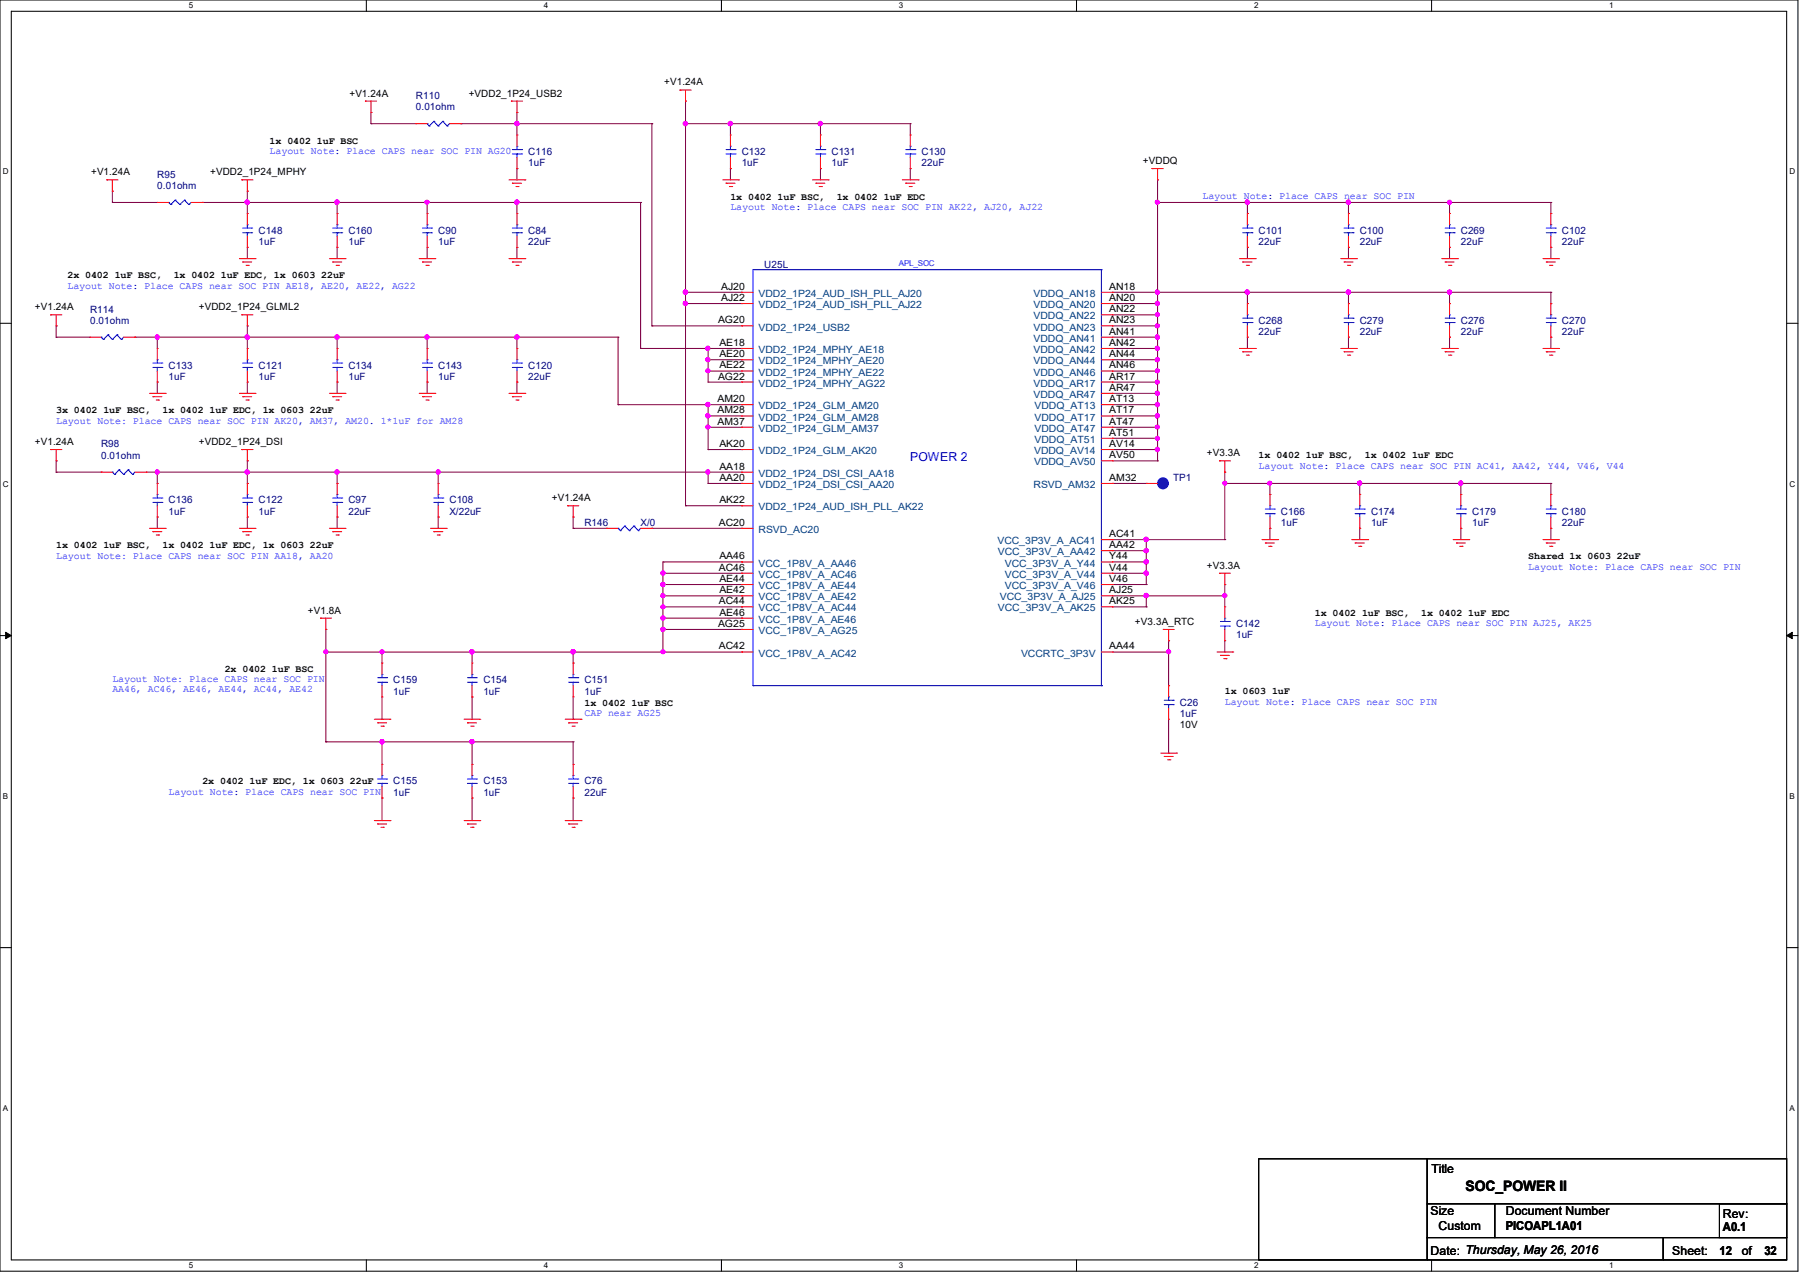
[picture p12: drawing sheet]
<svg xmlns="http://www.w3.org/2000/svg" width="297mm" height="210mm" viewBox="0 0 297 210" stroke-linecap="round" stroke-linejoin="round" font-family="sans-serif">
<path d="M0 0h296.7v209.7h-296.7zM1.9 1.9h292.9v206h-292.9z" fill="none" stroke="#000" stroke-width=".17"/>
<g fill="#fff">
<path d="M31.2 .2h.7v1.5h-.7z"/>
<path d="M31.2 208.1h.7v1.4h-.7z"/>
</g>
<path d="M60.5 0v1.9M60.5 207.9v1.8" fill="none" stroke="#000" stroke-width=".17"/>
<g fill="#fff">
<path d="M89.7 .2h.8v1.5h-.8z"/>
<path d="M89.7 208.1h.8v1.4h-.8z"/>
</g>
<path d="M119 0v1.9M119 207.9v1.8" fill="none" stroke="#000" stroke-width=".17"/>
<g fill="#fff">
<path d="M148.3 .2h.8v1.5h-.8z"/>
<path d="M148.3 208.1h.8v1.4h-.8z"/>
</g>
<path d="M177.6 0v1.9M177.6 207.9v1.8" fill="none" stroke="#000" stroke-width=".17"/>
<g fill="#fff">
<path d="M206.9 .2h.7v1.5h-.7z"/>
<path d="M206.9 208.1h.7v1.4h-.7z"/>
</g>
<path d="M236.2 0v1.9M236.2 207.9v1.8" fill="none" stroke="#000" stroke-width=".17"/>
<g fill="#fff">
<path d="M265.5 .2h.7v1.5h-.7z"/>
<path d="M265.5 208.1h.7v1.4h-.7z"/>
<path d="M.5 27.6h.9v1.5h-.9z"/>
<path d="M295.3 27.6h.9v1.5h-.9z"/>
<path d="M.5 79.1h.9v1.5h-.9z"/>
<path d="M295.3 79.1h.9v1.5h-.9z"/>
</g>
<path d="M0 53.3h1.9M294.8 53.3h1.9" fill="none" stroke="#000" stroke-width=".17"/>
<g fill="#fff">
<path d="M.5 130.6h.8v1.5h-.8z"/>
<path d="M295.3 130.6h.8v1.5h-.8z"/>
</g>
<path d="M0 104.9h1.9M294.8 104.9h1.9" fill="none" stroke="#000" stroke-width=".17"/>
<path d="M.9 104.3l1 .6-1 .5zM294.8 104.9l.9-.6v1.1z" fill="#000" stroke="#000" stroke-width=".17"/>
<g fill="#fff">
<path d="M.5 182.1h.8v1.5h-.8z"/>
<path d="M295.3 182.1h.8v1.5h-.8z"/>
</g>
<path d="M0 156.3h1.9M294.8 156.3h1.9M207.7 191.2h27.8v16.7h-27.8zM235.5 198.6h11.1v5.6h-11.1zM235.5 191.2h59.3v7.4h-59.3zM246.6 198.6h48.2v5.6h-48.2zM283.7 198.6h11.1v5.6h-11.1zM235.5 204.2h38.9v3.7h-38.9zM274.4 204.2h20.4v3.7h-20.4z" fill="none" stroke="#000" stroke-width=".17"/>
<g fill="none" stroke="#800040" stroke-width=".17">
<path d="M61.2 18.5h.1M61.2 18.5v1.9M85.3 18.5h.1M85.3 18.5v3.8M113.1 16.7h.1M113.1 16.7v66.7M18.5 31.5h.1M18.5 33.4h.1M18.5 33.4h7.5M18.5 31.5v1.9M33.4 33.4h.1M33.4 33.4h72.3"/>
<path d="M40.8 33.4h.1M40.8 31.5h.1M40.8 31.5v3.7M55.6 33.4h.1M55.6 33.4v1.8M61.2 20.4h.1M61.2 20.4h7.4M70.5 33.4h.1M70.5 33.4v1.8M76 20.4h.1M76 20.4h31.6M85.3 20.4h.1"/>
<path d="M85.3 27.8h.1M85.3 33.4h.1M85.3 27.8v1.9M85.3 33.4v1.8M105.7 33.4h.1M105.7 33.4v24.1M107.6 20.4h.1M107.6 20.4v33.4M113.1 20.4h.1M113.1 20.4h37.1M120.5 20.4h.1M120.5 27.8h.1"/>
<path d="M120.5 20.4v1.9M120.5 27.8v1.9M135.4 27.8h.1M135.4 20.4h.1M135.4 20.4v1.9M135.4 27.8v1.9M150.2 27.8h.1M150.2 20.4h.1M150.2 20.4v1.9M150.2 27.8v1.9M191 29.7h.1M191 33.4h.1"/>
<path d="M191 29.7v46.3M191 33.4h64.9M205.8 35.2h.1M205.8 33.4v1.8M222.5 33.4h.1M222.5 35.2h.1M222.5 33.4v1.8M239.2 33.4h.1M239.2 35.2h.1M239.2 33.4v1.8M255.9 33.4h.1M255.9 35.2h.1"/>
<path d="M255.9 33.4v1.8M9.3 53.8h.1M9.3 55.6h.1M9.3 55.6h5.6M9.3 53.8v1.8M22.3 55.6h.1M22.3 55.6h79.7M26 55.6h.1M26 55.6v1.9M40.8 53.8h.1M40.8 55.6h.1M40.8 40.8h.1"/>
<path d="M40.8 40.8v1.9M40.8 53.8v3.7M55.6 55.6h.1M55.6 40.8h.1M55.6 40.8v1.9M55.6 55.6v1.9M70.5 55.6h.1M70.5 40.8h.1M70.5 40.8v1.9M70.5 55.6v1.9M85.3 55.6h.1M85.3 40.8h.1"/>
<path d="M85.3 40.8v1.9M85.3 55.6v1.9M102 55.6h.1M102 55.6v11.2M105.7 57.5h.1M105.7 57.5h16.7M107.6 53.8h.1M107.6 53.8h14.8M113.1 48.2h.1M113.1 50.1h.1M113.1 48.2h9.3M113.1 50.1h9.3"/>
<path d="M116.8 57.5h.1M116.8 59.4h.1M116.8 59.4h5.6M116.8 57.5v5.5M183.6 48.2h72.3M183.6 50.1h7.4M183.6 51.9h7.4M183.6 53.8h7.4M183.6 55.6h7.4M183.6 57.5h7.4M183.6 59.4h7.4M191 48.2h.1"/>
<path d="M191 50.1h.1M191 51.9h.1M191 53.8h.1M191 59.4h.1M191 55.6h.1M191 57.5h.1M205.8 50.1h.1M205.8 40.8h.1M205.8 55.6h.1M205.8 40.8v1.9M205.8 48.2v1.9M205.8 55.6v1.9"/>
<path d="M222.5 48.2h.1M222.5 50.1h.1M222.5 40.8h.1M222.5 55.6h.1M222.5 40.8v1.9M222.5 48.2v1.9M222.5 55.6v1.9M239.2 48.2h.1M239.2 50.1h.1M239.2 40.8h.1M239.2 55.6h.1M239.2 40.8v1.9"/>
<path d="M239.2 48.2v1.9M239.2 55.6v1.9M255.9 48.2h.1M255.9 50.1h.1M255.9 40.8h.1M255.9 55.6h.1M255.9 40.8v1.9M255.9 48.2v1.9M255.9 55.6v1.9M9.3 76h.1M9.3 77.9h.1M9.3 77.9h7.4"/>
<path d="M9.3 76v1.9M24.1 77.9h98.3M26 63h.1M26 77.9h.1M26 79.8h.1M26 63v1.9M26 77.9v1.9M40.8 76h.1M40.8 63h.1M40.8 79.8h.1M40.8 63v1.9M40.8 76v3.8"/>
<path d="M55.6 63h.1M55.6 77.9h.1M55.6 79.8h.1M55.6 63v1.9M55.6 77.9v1.9M70.5 63h.1M70.5 63v1.9M72.3 77.9h.1M72.3 77.9v1.9M85.3 63h.1M85.3 63v1.9M102 66.8h.1"/>
<path d="M102 66.8h20.4M116.8 63h.1M116.8 61.2h.1M116.8 66.8h.1M116.8 74.2h.1M116.8 70.5h.1M116.8 68.6h.1M116.8 77.9h.1M116.8 79.8h.1M116.8 61.2h5.6M116.8 63h5.6M116.8 68.6h5.6"/>
<path d="M116.8 70.5h5.6M116.8 74.2h5.6M116.8 79.8h5.6M116.8 66.8v7.4M116.8 77.9v1.9M183.6 79.8h.1M183.6 61.2h7.4M183.6 63h7.4M183.6 64.9h7.4M183.6 66.8h7.4M183.6 68.6h7.4M183.6 70.5h7.4"/>
<path d="M183.6 72.3h7.4M183.6 74.2h7.4M183.6 76h7.4M183.6 79.8h5.5M191 61.2h.1M191 63h.1M191 64.9h.1M191 66.8h.1M191 68.6h.1M191 70.5h.1M191 72.3h.1M191 74.2h.1"/>
<path d="M191 76h.1M202.1 79.8h.1M202.1 77.9h.1M202.1 79.8h53.8M202.1 77.9v11.1M209.5 79.8h.1M209.5 79.8v1.8M224.4 79.8h.1M224.4 79.8v1.8M241 79.8h.1M241 79.8v1.8M255.9 79.8h.1"/>
<path d="M255.9 79.8v1.8M26 85.3h.1M26 85.3v1.9M40.8 85.3h.1M40.8 85.3v1.9M55.6 85.3h.1M55.6 85.3v1.9M72.3 85.3h.1M72.3 85.3v1.9M94.6 87.2h.1M94.6 85.3h.1M94.6 87.2h5.5"/>
<path d="M94.6 85.3v1.9M107.6 87.2h.1M107.6 87.2h14.8M109.4 92.7h.1M109.4 94.6h.1M109.4 96.4h.1M109.4 98.3h.1M109.4 92.7h13M109.4 94.6h13M109.4 96.4h13M109.4 98.3h13M109.4 92.7v14.9"/>
<path d="M113.1 83.4h.1M113.1 83.4h9.3M122.4 92.7h.1M122.4 94.6h.1M122.4 96.4h.1M122.4 98.3h.1M183.6 89h18.5M183.6 90.8h5.5M183.6 92.7h5.5M183.6 94.6h5.5M183.6 96.4h5.5M183.6 98.3h18.5"/>
<path d="M189.1 89h.1M189.1 90.8h.1M189.1 92.7h.1M189.1 94.6h.1M189.1 96.4h.1M189.1 98.3h.1M189.1 89v7.4M189.1 98.3v1.8M202.1 89h.1M202.1 98.3h.1M202.1 96.4h.1M202.1 96.4v3.7"/>
<path d="M209.5 81.6h.1M209.5 87.2h.1M209.5 87.2v1.8M224.4 81.6h.1M224.4 87.2h.1M224.4 87.2v1.8M241 81.6h.1M241 87.2h.1M241 87.2v1.8M255.9 81.6h.1M255.9 87.2h.1M255.9 87.2v1.8"/>
<path d="M53.8 103.8h.1M53.8 107.6h.1M53.8 107.6h68.6M53.8 103.8v18.6M63 107.6h.1M63 118.7h.1M63 107.6v1.8M63 115v3.7M77.9 107.6h.1M77.9 115h.1M77.9 107.6v1.8M77.9 115v3.7"/>
<path d="M94.6 107.6h.1M94.6 109.4h.1M94.6 118.7h.1M94.6 107.6v1.8M94.6 115v3.7M109.4 100.1h.1M109.4 103.8h.1M109.4 102h.1M109.4 100.1h13M109.4 102h13M109.4 103.8h13M122.4 100.1h.1"/>
<path d="M122.4 102h.1M122.4 103.8h.1M122.4 107.6h.1M183.6 100.1h5.5M183.6 107.6h9.2M189.1 100.1h.1M192.8 107.6h.1M192.8 105.7h.1M192.8 113.1h.1M192.8 105.7v7.4M192.8 118.7v5.5M202.1 107.6h.1"/>
<path d="M202.1 105.7v1.9M53.8 122.4h.1M53.8 122.4h40.8M63 122.4h.1M63 131.7h.1M63 122.4v3.7M63 131.7v3.7M77.9 122.4h.1M77.9 126.1h.1M77.9 131.7h.1M77.9 122.4v3.7M77.9 131.7v3.7"/>
<path d="M94.6 122.4h.1M94.6 126.1h.1M94.6 131.7h.1M94.6 122.4v3.7M94.6 131.7v3.7M192.8 124.2h.1"/>
</g>
<g fill="#f0f" stroke="#f0f" stroke-width=".17">
<circle cx="113.1" cy="48.2" r=".36"/>
<circle cx="113.1" cy="20.4" r=".36"/>
<circle cx="191" cy="48.2" r=".35"/>
<circle cx="191" cy="50.1" r=".35"/>
<circle cx="191" cy="51.9" r=".33"/>
<circle cx="191" cy="57.5" r=".35"/>
<circle cx="191" cy="59.3" r=".35"/>
<circle cx="191" cy="61.2" r=".33"/>
<circle cx="191" cy="63" r=".33"/>
<circle cx="191" cy="64.9" r=".35"/>
<circle cx="191" cy="66.7" r=".35"/>
<circle cx="191" cy="68.6" r=".35"/>
<circle cx="191" cy="70.4" r=".33"/>
<circle cx="191" cy="72.3" r=".33"/>
<circle cx="191" cy="74.1" r=".35"/>
<circle cx="189.1" cy="89" r=".36"/>
<circle cx="189.1" cy="90.8" r=".36"/>
<circle cx="189.1" cy="92.7" r=".36"/>
<circle cx="189.1" cy="94.6" r=".36"/>
<circle cx="189.1" cy="98.3" r=".36"/>
<circle cx="202.1" cy="79.7" r=".33"/>
<circle cx="192.8" cy="107.5" r=".33"/>
<circle cx="113.1" cy="50.1" r=".36"/>
<circle cx="109.4" cy="94.6" r=".35"/>
<circle cx="109.4" cy="96.4" r=".35"/>
<circle cx="109.4" cy="98.3" r=".33"/>
<circle cx="109.4" cy="100.1" r=".33"/>
<circle cx="109.4" cy="102" r=".35"/>
<circle cx="109.4" cy="107.5" r=".33"/>
<circle cx="109.4" cy="103.8" r=".35"/>
<circle cx="116.8" cy="59.3" r=".35"/>
<circle cx="116.8" cy="57.5" r=".35"/>
<circle cx="116.8" cy="61.2" r=".33"/>
<circle cx="116.8" cy="70.4" r=".33"/>
<circle cx="116.8" cy="68.6" r=".35"/>
<circle cx="116.8" cy="77.9" r=".35"/>
<circle cx="72.3" cy="77.9" r=".35"/>
<circle cx="120.5" cy="20.4" r=".36"/>
<circle cx="135.3" cy="20.4" r=".35"/>
<circle cx="40.8" cy="55.6" r=".36"/>
<circle cx="55.6" cy="55.6" r=".36"/>
<circle cx="85.3" cy="55.6" r=".36"/>
<circle cx="70.4" cy="55.6" r=".35"/>
<circle cx="116.8" cy="66.7" r=".35"/>
<circle cx="191" cy="55.6" r=".35"/>
<circle cx="191" cy="53.8" r=".33"/>
<circle cx="85.3" cy="20.4" r=".36"/>
<circle cx="85.3" cy="33.4" r=".36"/>
<circle cx="70.5" cy="33.4" r=".33"/>
<circle cx="55.6" cy="33.4" r=".36"/>
<circle cx="40.8" cy="33.4" r=".36"/>
<circle cx="55.6" cy="77.9" r=".36"/>
<circle cx="40.8" cy="77.9" r=".36"/>
<circle cx="25.9" cy="77.9" r=".35"/>
<circle cx="25.9" cy="55.6" r=".35"/>
<circle cx="94.6" cy="107.5" r=".36"/>
<circle cx="77.9" cy="107.5" r=".36"/>
<circle cx="63" cy="107.5" r=".33"/>
<circle cx="53.8" cy="107.5" r=".33"/>
<circle cx="63" cy="122.4" r=".35"/>
<circle cx="77.9" cy="122.4" r=".36"/>
<circle cx="205.8" cy="33.4" r=".36"/>
<circle cx="191" cy="33.4" r=".33"/>
<circle cx="222.5" cy="33.4" r=".36"/>
<circle cx="239.2" cy="33.4" r=".33"/>
<circle cx="205.8" cy="48.2" r=".36"/>
<circle cx="222.5" cy="48.2" r=".36"/>
<circle cx="239.2" cy="48.2" r=".35"/>
<circle cx="202.1" cy="98.3" r=".33"/>
<circle cx="209.5" cy="79.7" r=".33"/>
<circle cx="224.3" cy="79.7" r=".36"/>
<circle cx="241" cy="79.7" r=".36"/>
</g>
<g fill="none" stroke="#f00" stroke-width=".17">
<path d="M60.3 16.7h.1M60.3 16.7h1.8M61.2 18.5h.1M61.2 16.7v1.8M84.4 16.7h.1M84.4 16.7h1.8M85.3 18.5h.1M85.3 16.7v1.8M112.2 14.9h.1M112.2 14.9h1.8M113.1 16.7h.1M113.1 14.9v1.8"/>
<path d="M17.6 29.7h.1M17.6 29.7h1.9M18.5 31.5h.1M18.5 29.7v1.8M26 33.4h.1M26 33.4h1.8M31.5 33.4h1.9M33.4 33.4h.1M39.9 29.7h.1M39.9 29.7h1.8M40.8 31.5h.1M40.8 35.2h.1"/>
<path d="M40.8 29.7v1.8M40.8 35.2v1.9M40.8 38.9v1.9M55.6 35.2h.1M55.6 35.2v1.9M55.6 38.9v1.9M68.6 20.4h.1M68.6 20.4h1.9M70.5 35.2h.1M70.5 35.2v1.9M70.5 38.9v1.9M74.2 20.4h1.8"/>
<path d="M76 20.4h.1M84 29.7h2.6M84.5 30.2h.1M84.5 30.2h1.6M85.1 30.8h.4M85.3 27.8h.1M85.3 22.3h.1M85.3 35.2h.1M85.3 22.3v1.8M85.3 26v1.8M85.3 35.2v1.9M85.3 38.9v1.9"/>
<path d="M85.5 30.8h.1M86.6 29.7h.1M119.3 29.7h2.5M119.8 30.2h.1M119.8 30.2h1.5M120.4 30.8h.3M120.5 27.8h.1M120.5 22.3h.1M120.5 22.3v1.8M120.5 26v1.8M120.7 30.8h.1M121.8 29.7h.1"/>
<path d="M134.1 29.7h2.6M134.6 30.2h.1M134.6 30.2h1.5M135.2 30.8h.4M135.4 27.8h.1M135.4 22.3h.1M135.4 22.3v1.8M135.4 26v1.8M135.6 30.8h.1M136.7 29.7h.1M148.9 29.7h2.6M149.4 30.2h.1"/>
<path d="M149.4 30.2h1.6M150 30.8h.4M150.2 27.8h.1M150.2 22.3h.1M150.2 22.3v1.8M150.2 26v1.8M150.4 30.8h.1M151.5 29.7h.1M190.1 27.8h.1M190.1 27.8h1.8M191 29.7h.1M191 27.8v1.9"/>
<path d="M205.8 35.2h.1M205.8 35.2v1.9M205.8 38.9v1.9M222.5 35.2h.1M222.5 35.2v1.9M222.5 38.9v1.9M239.2 35.2h.1M239.2 35.2v1.9M239.2 38.9v1.9M255.9 35.2h.1M255.9 35.2v1.9M255.9 38.9v1.9"/>
<path d="M8.3 51.9h.1M8.3 51.9h1.9M9.3 53.8h.1M9.3 51.9v1.9M14.9 55.6h.1M14.9 55.6h1.8M20.4 55.6h1.9M22.3 55.6h.1M26 57.5h.1M26 57.5v1.9M39.5 42.7h2.6M39.9 51.9h.1"/>
<path d="M39.9 51.9h1.8M40 43.2h.1M40 43.2h1.5M40.6 43.8h.4M40.8 53.8h.1M40.8 40.8h.1M40.8 57.5h.1M40.8 51.9v1.9M40.8 57.5v1.9M41 43.8h.1M42.1 42.7h.1M54.4 42.7h2.5"/>
<path d="M54.9 43.2h.1M54.9 43.2h1.5M55.5 43.8h.3M55.6 40.8h.1M55.6 57.5h.1M55.6 57.5v1.9M55.8 43.8h.1M56.9 42.7h.1M69.2 42.7h2.6M69.7 43.2h.1M69.7 43.2h1.5M70.3 43.8h.4"/>
<path d="M70.5 40.8h.1M70.5 57.5h.1M70.5 57.5v1.9M70.7 43.8h.1M71.8 42.7h.1M84 42.7h2.6M84.5 43.2h.1M84.5 43.2h1.6M85.1 43.8h.4M85.3 57.5h.1M85.3 40.8h.1M85.3 57.5v1.9"/>
<path d="M85.5 43.8h.1M86.6 42.7h.1M122.4 48.2h.1M122.4 50.1h.1M122.4 53.8h.1M122.4 57.5h.1M122.4 59.4h.1M122.4 57.5h1.8M122.4 48.2h1.8M122.4 50.1h1.8M122.4 53.8h1.8M122.4 59.4h1.8"/>
<path d="M181.7 57.5h1.9M181.7 51.9h1.9M181.7 55.6h1.9M181.7 48.2h1.9M181.7 50.1h1.9M181.7 53.8h1.9M181.7 59.4h1.9M183.6 48.2h.1M183.6 50.1h.1M183.6 51.9h.1M183.6 53.8h.1M183.6 55.6h.1"/>
<path d="M183.6 57.5h.1M183.6 59.4h.1M204.5 42.7h2.6M204.5 57.5h2.6M205.1 43.2h.1M205.1 58h.1M205.1 43.2h1.5M205.1 58h1.5M205.7 43.8h.3M205.7 58.6h.3M205.8 40.8h.1M205.8 55.6h.1"/>
<path d="M205.8 50.1h.1M205.8 50.1v1.8M205.8 53.8v1.8M206 43.8h.1M206 58.6h.1M207.1 42.7h.1M207.1 57.5h.1M221.2 42.7h2.6M221.2 57.5h2.6M221.8 43.2h.1M221.8 58h.1M221.8 43.2h1.5"/>
<path d="M221.8 58h1.5M222.3 43.8h.4M222.3 58.6h.4M222.5 55.6h.1M222.5 50.1h.1M222.5 40.8h.1M222.5 50.1v1.8M222.5 53.8v1.8M222.7 43.8h.1M222.7 58.6h.1M223.8 42.7h.1M223.8 57.5h.1"/>
<path d="M237.9 42.7h2.6M237.9 57.5h2.6M238.5 43.2h.1M238.5 58h.1M238.5 43.2h1.4M238.5 58h1.4M239 43.8h.4M239 58.6h.4M239.2 40.8h.1M239.2 55.6h.1M239.2 50.1h.1M239.2 50.1v1.8"/>
<path d="M239.2 53.8v1.8M239.4 43.8h.1M239.4 58.6h.1M240.5 42.7h.1M240.5 57.5h.1M254.6 42.7h2.6M254.6 57.5h2.6M255.1 43.2h.1M255.1 58h.1M255.1 43.2h1.5M255.1 58h1.5M255.7 43.8h.4"/>
<path d="M255.7 58.6h.4M255.9 40.8h.1M255.9 55.6h.1M255.9 50.1h.1M255.9 50.1v1.8M255.9 53.8v1.8M256.1 43.8h.1M256.1 58.6h.1M257.2 42.7h.1M257.2 57.5h.1M8.3 74.2h.1M8.3 74.2h1.9"/>
<path d="M9.3 76h.1M9.3 74.2v1.8M16.7 77.9h.1M16.7 77.9h1.8M22.3 77.9h1.8M24.1 77.9h.1M24.7 64.9h2.6M25.2 65.4h.1M25.2 65.4h1.5M25.8 66h.4M26 63h.1M26 79.8h.1"/>
<path d="M26 61.2v1.8M26 79.8v1.8M26.2 66h.1M27.3 64.9h.1M39.5 64.9h2.6M39.9 74.2h.1M39.9 74.2h1.8M40 65.4h.1M40 65.4h1.5M40.6 66h.4M40.8 76h.1M40.8 63h.1"/>
<path d="M40.8 79.8h.1M40.8 61.2v1.8M40.8 74.2v1.8M40.8 79.8v1.8M41 66h.1M42.1 64.9h.1M54.4 64.9h2.5M54.9 65.4h.1M54.9 65.4h1.5M55.5 66h.3M55.6 63h.1M55.6 79.8h.1"/>
<path d="M55.6 61.2v1.8M55.6 79.8v1.8M55.8 66h.1M56.9 64.9h.1M69.2 64.9h2.6M69.7 65.4h.1M69.7 65.4h1.5M70.3 66h.4M70.5 63h.1M70.5 61.2v1.8M70.7 66h.1M71.8 64.9h.1"/>
<path d="M72.3 79.8h.1M72.3 79.8v1.8M84 64.9h2.6M84.5 65.4h.1M84.5 65.4h1.6M85.1 66h.4M85.3 63h.1M85.3 61.2v1.8M85.5 66h.1M86.6 64.9h.1M122.4 61.2h.1M122.4 63h.1"/>
<path d="M122.4 66.8h.1M122.4 68.6h.1M122.4 74.2h.1M122.4 70.5h.1M122.4 77.9h.1M122.4 79.8h.1M122.4 74.2h1.8M122.4 79.8h1.8M122.4 61.2h1.8M122.4 63h1.8M122.4 66.8h1.8M122.4 68.6h1.8"/>
<path d="M122.4 70.5h1.8M122.4 77.9h1.8M181.7 64.9h1.9M181.7 76h1.9M181.7 74.2h1.9M181.7 79.8h1.9M181.7 61.2h1.9M181.7 63h1.9M181.7 66.8h1.9M181.7 68.6h1.9M181.7 70.5h1.9M181.7 72.3h1.9"/>
<path d="M183.6 79.8h.1M183.6 61.2h.1M183.6 63h.1M183.6 64.9h.1M183.6 66.8h.1M183.6 68.6h.1M183.6 70.5h.1M183.6 72.3h.1M183.6 74.2h.1M183.6 76h.1M189.1 79.8h.1M189.1 79.8h1.9"/>
<path d="M201.2 76h.1M201.2 76h1.8M202.1 77.9h.1M202.1 76v1.9M24.7 87.2h2.6M25.2 87.7h.1M25.2 87.7h1.5M25.8 88.3h.4M26 85.3h.1M26 83.4v1.9M26.2 88.3h.1M27.3 87.2h.1"/>
<path d="M39.5 87.2h2.6M40 87.7h.1M40 87.7h1.5M40.6 88.3h.4M40.8 85.3h.1M40.8 83.4v1.9M41 88.3h.1M42.1 87.2h.1M54.4 87.2h2.5M54.9 87.7h.1M54.9 87.7h1.5M55.5 88.3h.3"/>
<path d="M55.6 85.3h.1M55.6 83.4v1.9M55.8 88.3h.1M56.9 87.2h.1M71 87.2h2.6M71.6 87.7h.1M71.6 87.7h1.5M72.1 88.3h.4M72.3 85.3h.1M72.3 83.4v1.9M72.5 88.3h.1M73.6 87.2h.1"/>
<path d="M93.6 83.4h.1M93.6 83.4h1.9M94.6 85.3h.1M94.6 83.4v1.9M100.1 87.2h.1M100.1 87.2h1.9M105.7 87.2h1.9M107.6 87.2h.1M122.4 83.4h.1M122.4 87.2h.1M122.4 98.3h.1M122.4 96.4h.1"/>
<path d="M122.4 92.7h.1M122.4 94.6h.1M122.4 87.2h1.8M122.4 83.4h1.8M122.4 94.6h1.8M122.4 98.3h1.8M122.4 96.4h1.8M122.4 92.7h1.8M181.7 89h1.9M181.7 94.6h1.9M181.7 98.3h1.9M181.7 96.4h1.9"/>
<path d="M181.7 92.7h1.9M181.7 90.8h1.9M183.6 90.8h.1M183.6 92.7h.1M183.6 96.4h.1M183.6 94.6h.1M183.6 89h.1M183.6 98.3h.1M201.2 94.6h.1M201.2 94.6h1.8M202.1 96.4h.1M202.1 94.6v1.8"/>
<path d="M208.2 89h2.6M208.8 89.6h.1M208.8 89.6h1.5M209.3 90.1h.4M209.5 87.2h.1M209.5 81.6h.1M209.5 81.6v1.8M209.5 85.3v1.9M209.7 90.1h.1M210.8 89h.1M223.1 89h2.6M223.6 89.6h.1"/>
<path d="M223.6 89.6h1.5M224.2 90.1h.3M224.4 87.2h.1M224.4 81.6h.1M224.4 81.6v1.8M224.4 85.3v1.9M224.5 90.1h.1M225.7 89h.1M239.8 89h2.6M240.3 89.6h.1M240.3 89.6h1.5M240.9 90.1h.4"/>
<path d="M241 87.2h.1M241 81.6h.1M241 81.6v1.8M241 85.3v1.9M241.3 90.1h.1M242.4 89h.1M254.6 89h2.6M255.1 89.6h.1M255.1 89.6h1.5M255.7 90.1h.4M255.9 87.2h.1M255.9 81.6h.1"/>
<path d="M255.9 81.6v1.8M255.9 85.3v1.9M256.1 90.1h.1M257.2 89h.1M52.9 102h.1M52.9 102h1.8M53.8 103.8h.1M53.8 102v1.8M61.8 118.7h2.5M62.3 119.3h.1M62.3 119.3h1.5M62.9 119.8h.3"/>
<path d="M63 115h.1M63 109.4h.1M63 109.4v1.9M63 113.1v1.9M63.2 119.8h.1M64.3 118.7h.1M76.6 118.7h2.6M77.1 119.3h.1M77.1 119.3h1.5M77.7 119.8h.4M77.9 115h.1M77.9 109.4h.1"/>
<path d="M77.9 109.4v1.9M77.9 113.1v1.9M78.1 119.8h.1M79.2 118.7h.1M93.3 118.7h2.6M93.8 119.3h.1M93.8 119.3h1.5M94.4 119.8h.3M94.6 115h.1M94.6 109.4h.1M94.6 109.4v1.9M94.6 113.1v1.9"/>
<path d="M94.7 119.8h.1M95.9 118.7h.1M122.4 107.6h.1M122.4 100.1h.1M122.4 102h.1M122.4 103.8h.1M122.4 107.6h1.8M122.4 103.8h1.8M122.4 102h1.8M122.4 100.1h1.8M181.7 107.6h1.9M181.7 100.1h1.9"/>
<path d="M183.6 107.6h.1M183.6 100.1h.1M191.9 103.8h.1M191.9 103.8h1.9M192.8 105.7h.1M192.8 118.7h.1M192.8 113.1h.1M192.8 103.8v1.9M192.8 113.1v1.9M192.8 116.8v1.9M200.8 107.6h2.6M201.4 108.1h.1"/>
<path d="M201.4 108.1h1.5M201.9 108.7h.4M202.1 105.7h.1M202.1 100.1h.1M202.1 100.1v1.9M202.1 103.8v1.9M202.3 108.7h.1M203.4 107.6h.1M61.8 135.4h2.5M62.3 135.9h.1M62.3 135.9h1.5M62.9 136.5h.3"/>
<path d="M63 131.7h.1M63 126.1h.1M63 126.1v1.8M63 129.8v1.9M63.2 136.5h.1M64.3 135.4h.1M76.6 135.4h2.6M77.1 135.9h.1M77.1 135.9h1.5M77.7 136.5h.4M77.9 131.7h.1M77.9 126.1h.1"/>
<path d="M77.9 126.1v1.8M77.9 129.8v1.9M78.1 136.5h.1M79.2 135.4h.1M93.3 135.4h2.6M93.8 135.9h.1M93.8 135.9h1.5M94.4 136.5h.3M94.6 131.7h.1M94.6 126.1h.1M94.6 126.1v1.8M94.6 129.8v1.9"/>
<path d="M94.7 136.5h.1M95.9 135.4h.1M191.6 124.2h2.5M192.1 124.8h.1M192.1 124.8h1.5M192.7 125.3h.3M193 125.3h.1M194.1 124.2h.1"/>
</g>
<g fill="none" stroke="#00f" stroke-width=".17">
<path d="M27.8 33.4h.1M27.8 33.4l.4 .3M28.2 33.7h.1M28.9 33h.1M28.9 33l-.7 .7M28.9 33l.8 .7M29.7 33.7h.1M30.4 33h.1M30.4 33l.8 .7M30.4 33l-.7 .7M31.2 33.7h.1M31.5 33.4l-.3 .3"/>
<path d="M40 37.6h1.5M40 38.4h1.5M40.8 37.1h.1M40.8 38.4h.1M40.8 37.1v.5M40.8 38.4v.5M41.5 37.6h.1M41.5 38.4h.1M54.9 37.6h1.5M54.9 38.4h1.5M55.6 37.1h.1M55.6 38.4h.1"/>
<path d="M55.6 37.1v.5M55.6 38.4v.5M56.4 37.6h.1M56.4 38.4h.1M69.7 37.6h1.5M69.7 38.4h1.5M70.5 37.1h.1M70.5 38.4h.1M70.5 20.4h.1M70.5 37.1v.5M70.5 38.4v.5M70.5 20.4l.3 .4"/>
<path d="M70.8 20.8h.1M71.2 37.6h.1M71.2 38.4h.1M71.6 20h.1M71.6 20l-.8 .8M71.6 20l.7 .8M72.3 20.8h.1M73.1 20h.1M73.1 20l.7 .8M73.1 20l-.8 .8M73.8 20.8h.1M74.2 20.4l-.4 .4"/>
<path d="M84.5 37.6h1.6M84.5 38.4h1.6M84.5 24.7h1.6M84.5 25.4h1.6M85.3 24.1h.1M85.3 25.4h.1M85.3 37.1h.1M85.3 38.4h.1M85.3 24.1v.6M85.3 25.4v.6M85.3 37.1v.5M85.3 38.4v.5"/>
<path d="M86.1 24.7h.1M86.1 25.4h.1M86.1 37.6h.1M86.1 38.4h.1M119.8 24.7h1.5M119.8 25.4h1.5M120.5 24.1h.1M120.5 25.4h.1M120.5 24.1v.6M120.5 25.4v.6M121.3 24.7h.1M121.3 25.4h.1"/>
<path d="M134.6 24.7h1.5M134.6 25.4h1.5M135.4 24.1h.1M135.4 25.4h.1M135.4 24.1v.6M135.4 25.4v.6M136.1 24.7h.1M136.1 25.4h.1M149.4 24.7h1.6M149.4 25.4h1.6M150.2 24.1h.1M150.2 25.4h.1"/>
<path d="M150.2 24.1v.6M150.2 25.4v.6M151 24.7h.1M151 25.4h.1M205.1 37.6h1.5M205.1 38.4h1.5M205.8 37.1h.1M205.8 38.4h.1M205.8 37.1v.5M205.8 38.4v.5M206.6 37.6h.1M206.6 38.4h.1"/>
<path d="M221.8 37.6h1.5M221.8 38.4h1.5M222.5 37.1h.1M222.5 38.4h.1M222.5 37.1v.5M222.5 38.4v.5M223.3 37.6h.1M223.3 38.4h.1M238.5 37.6h1.4M238.5 38.4h1.4M239.2 37.1h.1M239.2 38.4h.1"/>
<path d="M239.2 37.1v.5M239.2 38.4v.5M239.9 37.6h.1M239.9 38.4h.1M255.1 37.6h1.5M255.1 38.4h1.5M255.9 37.1h.1M255.9 38.4h.1M255.9 37.1v.5M255.9 38.4v.5M256.6 37.6h.1M256.6 38.4h.1"/>
<path d="M16.7 55.6h.1M16.7 55.6l.4 .4M17.1 56h.1M17.8 55.2h.1M17.8 55.2l-.7 .8M17.8 55.2l.7 .8M18.5 56h.1M19.3 55.2h.1M19.3 55.2l.7 .8M19.3 55.2l-.8 .8M20 56h.1M20.4 55.6l-.4 .4"/>
<path d="M25.2 59.9h1.5M26 59.4h.1M26 59.4v.5M26.7 59.9h.1M40 59.9h1.5M40.8 59.4h.1M40.8 59.4v.5M41.5 59.9h.1M54.9 59.9h1.5M55.6 59.4h.1M55.6 59.4v.5M56.4 59.9h.1"/>
<path d="M69.7 59.9h1.5M70.5 59.4h.1M70.5 59.4v.5M71.2 59.9h.1M84.5 59.9h1.6M85.3 59.4h.1M85.3 59.4v.5M86.1 59.9h.1M181.7 44.5h.1M181.7 44.5h-57.5v68.6M181.7 44.5v68.6M205.1 52.5h1.5"/>
<path d="M205.1 53.2h1.5M205.8 51.9h.1M205.8 53.2h.1M205.8 51.9v.6M205.8 53.2v.6M206.6 52.5h.1M206.6 53.2h.1M221.8 52.5h1.5M221.8 53.2h1.5M222.5 51.9h.1M222.5 53.2h.1M222.5 51.9v.6"/>
<path d="M222.5 53.2v.6M223.3 52.5h.1M223.3 53.2h.1M238.5 52.5h1.4M238.5 53.2h1.4M239.2 51.9h.1M239.2 53.2h.1M239.2 51.9v.6M239.2 53.2v.6M239.9 52.5h.1M239.9 53.2h.1M255.1 52.5h1.5"/>
<path d="M255.1 53.2h1.5M255.9 51.9h.1M255.9 53.2h.1M255.9 51.9v.6M255.9 53.2v.6M256.6 52.5h.1M256.6 53.2h.1M18.5 77.9h.1M18.5 77.9l.4 .4M18.9 78.3h.1M19.6 77.5h.1M19.6 77.5l-.7 .8"/>
<path d="M19.6 77.5l.8 .8M20.4 78.3h.1M21.2 77.5h.1M21.2 77.5l.7 .8M21.2 77.5l-.8 .8M21.9 78.3h.1M22.3 77.9l-.4 .4M25.2 60.6h1.5M26 60.6h.1M26 60.6v.6M26.7 60.6h.1M40 60.6h1.5"/>
<path d="M40.8 60.6h.1M40.8 60.6v.6M41.5 60.6h.1M54.9 60.6h1.5M55.6 60.6h.1M55.6 60.6v.6M56.4 60.6h.1M69.7 60.6h1.5M70.5 60.6h.1M70.5 60.6v.6M71.2 60.6h.1M84.5 60.6h1.6"/>
<path d="M85.3 60.6h.1M85.3 60.6v.6M86.1 60.6h.1M25.2 82.2h1.5M25.2 82.9h1.5M26 81.6h.1M26 82.9h.1M26 81.6v.6M26 82.9v.5M26.7 82.2h.1M26.7 82.9h.1M40 82.2h1.5"/>
<path d="M40 82.9h1.5M40.8 81.6h.1M40.8 82.9h.1M40.8 81.6v.6M40.8 82.9v.5M41.5 82.2h.1M41.5 82.9h.1M54.9 82.2h1.5M54.9 82.9h1.5M55.6 81.6h.1M55.6 82.9h.1M55.6 81.6v.6"/>
<path d="M55.6 82.9v.5M56.4 82.2h.1M56.4 82.9h.1M71.6 82.2h1.5M71.6 82.9h1.5M72.3 81.6h.1M72.3 82.9h.1M72.3 81.6v.6M72.3 82.9v.5M73.1 82.2h.1M73.1 82.9h.1M102 87.2h.1"/>
<path d="M102 87.2l.4 .3M102.4 87.5h.1M103.1 86.8h.1M103.1 86.8l-.7 .7M103.1 86.8l.7 .7M103.8 87.5h.1M104.6 86.8h.1M104.6 86.8l.7 .7M104.6 86.8l-.8 .7M105.3 87.5h.1M105.7 87.2l-.4 .3M208.8 84h1.5"/>
<path d="M208.8 84.8h1.5M209.5 83.4h.1M209.5 84.8h.1M209.5 83.4v.6M209.5 84.8v.5M210.3 84h.1M210.3 84.8h.1M223.6 84h1.5M223.6 84.8h1.5M224.4 83.4h.1M224.4 84.8h.1M224.4 83.4v.6"/>
<path d="M224.4 84.8v.5M225.1 84h.1M225.1 84.8h.1M240.3 84h1.5M240.3 84.8h1.5M241 83.4h.1M241 84.8h.1M241 83.4v.6M241 84.8v.5M241.8 84h.1M241.8 84.8h.1M255.1 84h1.5"/>
<path d="M255.1 84.8h1.5M255.9 83.4h.1M255.9 84.8h.1M255.9 83.4v.6M255.9 84.8v.5M256.6 84h.1M256.6 84.8h.1M62.3 111.8h1.5M62.3 112.6h1.5M63 111.3h.1M63 112.6h.1M63 111.3v.5"/>
<path d="M63 112.6v.5M63.8 111.8h.1M63.8 112.6h.1M77.1 111.8h1.5M77.1 112.6h1.5M77.9 111.3h.1M77.9 112.6h.1M77.9 111.3v.5M77.9 112.6v.5M78.6 111.8h.1M78.6 112.6h.1M93.8 111.8h1.5"/>
<path d="M93.8 112.6h1.5M94.6 111.3h.1M94.6 112.6h.1M94.6 111.3v.5M94.6 112.6v.5M95.3 111.8h.1M95.3 112.6h.1M124.2 113.1h.1M124.2 113.1h57.5M181.7 113.1h.1M192.1 115.5h1.5M192.1 116.2h1.5"/>
<path d="M192.8 115h.1M192.8 116.2h.1M192.8 115v.5M192.8 116.2v.6M193.6 115.5h.1M193.6 116.2h.1M201.4 102.5h1.5M201.4 103.3h1.5M202.1 102h.1M202.1 103.3h.1M202.1 102v.5M202.1 103.3v.5"/>
<path d="M202.9 102.5h.1M202.9 103.3h.1M62.3 128.5h1.5M62.3 129.2h1.5M63 127.9h.1M63 129.2h.1M63 127.9v.6M63 129.2v.6M63.8 128.5h.1M63.8 129.2h.1M77.1 128.5h1.5M77.1 129.2h1.5"/>
<path d="M77.9 127.9h.1M77.9 129.2h.1M77.9 127.9v.6M77.9 129.2v.6M78.6 128.5h.1M78.6 129.2h.1M93.8 128.5h1.5M93.8 129.2h1.5M94.6 127.9h.1M94.6 129.2h.1M94.6 127.9v.6M94.6 129.2v.6"/>
<path d="M95.3 128.5h.1M95.3 129.2h.1"/>
</g>
<circle cx="191.9" cy="79.7" r=".9" fill="#00f" stroke="#00f" stroke-width=".17"/>
<text font-size="2.4" x="241.8" y="196.5">SOC_POWER II</text>
<text font-size="2" fill="#00f" x="150.2" y="76.1">POWER 2</text>
<g font-size="2">
<text x="236.2" y="193.5">Title</text>
<text x="236" y="200.5">Size</text>
<text x="237.4" y="202.9">Custom</text>
<text x="248.5" y="200.5">Document Number</text>
<text x="248.5" y="202.9">PICOAPL1A01</text>
<text x="284.3" y="200.9">Rev:</text>
<text x="284.3" y="203.1">A0.1</text>
<text x="236" y="207">Date: Thursday, May 26, 2016</text>
<text x="275.9" y="207">Sheet:</text>
<text x="283.7" y="207">12</text>
<text x="287.4" y="207">of</text>
<text x="291.1" y="207">32</text>
</g>
<g font-size="1.7">
<text x="57.7" y="16">+V1.24A</text>
<text x="77.3" y="16">+VDD2_1P24_USB2</text>
<text x="109.6" y="14.1">+V1.24A</text>
<text x="44.5" y="23.7">1x 0402 1uF BSC</text>
<text x="15" y="28.9">+V1.24A</text>
<text x="34.7" y="28.9">+VDD2_1P24_MPHY</text>
<text x="188.6" y="27.1">+VDDQ</text>
<text x="120.5" y="33">1x 0402 1uF BSC,</text>
<text x="138.1" y="33">1x 0402 1uF EDC</text>
<text x="11.1" y="45.9">2x 0402 1uF BSC,</text>
<text x="28.7" y="45.9">1x 0402 1uF EDC, 1x 0603 22uF</text>
<text x="119" y="47.8">AJ20</text>
<text x="183" y="47.8">AN18</text>
<text x="5.8" y="51.2">+V1.24A</text>
<text x="32.8" y="51.2">+VDD2_1P24_GLML2</text>
<text x="118.5" y="53.3">AG20</text>
<text x="119" y="49.7">AJ22</text>
<text x="183" y="49.7">AN20</text>
<text x="183" y="51.5">AN22</text>
<text x="183" y="53.3">AN23</text>
<text x="118.7" y="57.1">AE18</text>
<text x="118.7" y="58.9">AE20</text>
<text x="183" y="55.2">AN41</text>
<text x="183" y="57.1">AN42</text>
<text x="183" y="58.9">AN44</text>
<text x="118.5" y="62.6">AG22</text>
<text x="118.7" y="60.8">AE22</text>
<text x="183" y="60.8">AN46</text>
<text x="183" y="62.6">AR17</text>
<text x="183" y="64.5">AR47</text>
<text x="9.3" y="68.2">3x 0402 1uF BSC,</text>
<text x="26.8" y="68.2">1x 0402 1uF EDC, 1x 0603 22uF</text>
<text x="118.4" y="66.3">AM20</text>
<text x="118.4" y="68.2">AM28</text>
<text x="118.4" y="70.1">AM37</text>
<text x="183" y="66.3">AT13</text>
<text x="183" y="68.2">AT17</text>
<text x="183" y="70.1">AT47</text>
<text x="183" y="71.9">AT51</text>
<text x="5.8" y="73.4">+V1.24A</text>
<text x="32.8" y="73.4">+VDD2_1P24_DSI</text>
<text x="118.7" y="73.7">AK20</text>
<text x="118.7" y="77.5">AA18</text>
<text x="183" y="73.7">AV14</text>
<text x="183" y="75.6">AV50</text>
<text x="199.1" y="75.3">+V3.3A</text>
<text x="207.7" y="75.6">1x 0402 1uF BSC,</text>
<text x="225.2" y="75.6">1x 0402 1uF EDC</text>
<text x="91.1" y="82.7">+V1.24A</text>
<text x="118.7" y="79.3">AA20</text>
<text x="118.7" y="83">AK22</text>
<text x="183" y="79.3">AM32</text>
<text x="118.6" y="86.7">AC20</text>
<text x="183" y="88.6">AC41</text>
<text x="9.3" y="90.5">1x 0402 1uF BSC,</text>
<text x="26.8" y="90.5">1x 0402 1uF EDC, 1x 0603 22uF</text>
<text x="118.6" y="94.1">AC46</text>
<text x="118.7" y="92.3">AA46</text>
<text x="183" y="90.4">AA42</text>
<text x="183" y="92.3">Y44</text>
<text x="183" y="94.1">V44</text>
<text x="199.1" y="93.8">+V3.3A</text>
<text x="252.2" y="92.3">Shared 1x 0603 22uF</text>
<text x="50.8" y="101.3">+V1.8A</text>
<text x="118.6" y="99.7">AC44</text>
<text x="118.7" y="97.9">AE42</text>
<text x="118.7" y="96">AE44</text>
<text x="118.7" y="101.6">AE46</text>
<text x="183" y="96">V46</text>
<text x="183" y="97.9">AJ25</text>
<text x="183" y="99.7">AK25</text>
<text x="217" y="101.6">1x 0402 1uF BSC,</text>
<text x="234.5" y="101.6">1x 0402 1uF EDC</text>
<text x="118.5" y="103.4">AG25</text>
<text x="118.6" y="107.1">AC42</text>
<text x="183" y="107.1">AA44</text>
<text x="187.3" y="103.1">+V3.3A_RTC</text>
<text x="37.1" y="110.8">2x 0402 1uF BSC</text>
<text x="96.4" y="116.4">1x 0402 1uF BSC</text>
<text x="202.1" y="114.6">1x 0603 1uF</text>
<text x="194.7" y="120.1">10V</text>
<text x="33.4" y="129.4">2x 0402 1uF EDC, 1x 0603 22uF</text>
</g>
<g font-size="1.7" fill="#000080">
<text x="68.6" y="16.3">R110</text>
<text x="68.6" y="18.2">0.01ohm</text>
<text x="25.9" y="29.3">R95</text>
<text x="87.2" y="25.6">C116</text>
<text x="87.2" y="27.4">1uF</text>
<text x="122.4" y="25.6">C132</text>
<text x="122.4" y="27.4">1uF</text>
<text x="137.2" y="25.6">C131</text>
<text x="137.2" y="27.4">1uF</text>
<text x="152.1" y="25.6">C130</text>
<text x="152.1" y="27.4">22uF</text>
<text x="25.9" y="31.2">0.01ohm</text>
<text x="42.7" y="38.6">C148</text>
<text x="42.7" y="40.4">1uF</text>
<text x="57.5" y="38.6">C160</text>
<text x="57.5" y="40.4">1uF</text>
<text x="72.3" y="38.6">C90</text>
<text x="72.3" y="40.4">1uF</text>
<text x="87.2" y="38.6">C84</text>
<text x="87.2" y="40.4">22uF</text>
<text x="207.7" y="38.6">C101</text>
<text x="207.7" y="40.4">22uF</text>
<text x="224.4" y="38.6">C100</text>
<text x="224.4" y="40.4">22uF</text>
<text x="241" y="38.6">C269</text>
<text x="241" y="40.4">22uF</text>
<text x="257.7" y="38.6">C102</text>
<text x="257.7" y="40.4">22uF</text>
<text x="126.1" y="44.2">U25L</text>
<text x="14.9" y="51.6">R114</text>
<text x="14.9" y="53.4">0.01ohm</text>
<text x="207.7" y="53.4">C268</text>
<text x="224.4" y="53.4">C279</text>
<text x="241" y="53.4">C276</text>
<text x="257.7" y="53.4">C270</text>
<text x="207.7" y="55.2">22uF</text>
<text x="224.4" y="55.2">22uF</text>
<text x="241" y="55.2">22uF</text>
<text x="257.7" y="55.2">22uF</text>
<text x="27.8" y="60.8">C133</text>
<text x="27.8" y="62.7">1uF</text>
<text x="42.7" y="60.8">C121</text>
<text x="42.7" y="62.7">1uF</text>
<text x="57.5" y="60.8">C134</text>
<text x="57.5" y="62.7">1uF</text>
<text x="72.3" y="60.8">C143</text>
<text x="72.3" y="62.7">1uF</text>
<text x="87.2" y="60.8">C120</text>
<text x="87.2" y="62.7">22uF</text>
<text x="16.7" y="73.8">R98</text>
<text x="16.7" y="75.6">0.01ohm</text>
<text x="27.8" y="83.1">C136</text>
<text x="42.7" y="83.1">C122</text>
<text x="57.5" y="83.1">C97</text>
<text x="74.2" y="83.1">C108</text>
<text x="193.6" y="79.4">TP1</text>
<text x="27.8" y="84.9">1uF</text>
<text x="42.7" y="84.9">1uF</text>
<text x="57.5" y="84.9">22uF</text>
<text x="74.2" y="84.9">X/22uF</text>
<text x="96.4" y="86.8">R146</text>
<text x="105.7" y="86.8">X/0</text>
<text x="211.4" y="84.9">C166</text>
<text x="211.4" y="86.8">1uF</text>
<text x="226.2" y="84.9">C174</text>
<text x="226.2" y="86.8">1uF</text>
<text x="242.9" y="84.9">C179</text>
<text x="242.9" y="86.8">1uF</text>
<text x="257.7" y="84.9">C180</text>
<text x="257.7" y="86.8">22uF</text>
<text x="204" y="103.5">C142</text>
<text x="204" y="105.3">1uF</text>
<text x="64.9" y="112.7">C159</text>
<text x="79.8" y="112.7">C154</text>
<text x="96.4" y="112.7">C151</text>
<text x="64.9" y="114.6">1uF</text>
<text x="79.8" y="114.6">1uF</text>
<text x="96.4" y="114.6">1uF</text>
<text x="194.7" y="116.5">C26</text>
<text x="194.7" y="118.3">1uF</text>
<text x="64.9" y="129.4">C155</text>
<text x="64.9" y="131.3">1uF</text>
<text x="79.8" y="129.4">C153</text>
<text x="79.8" y="131.3">1uF</text>
<text x="96.4" y="129.4">C76</text>
<text x="96.4" y="131.3">22uF</text>
</g>
<g font-size="1.7" fill="#00f">
<text x="44.5" y="25.4">Layout Note: Place CAPS near SOC PIN AG20</text>
<text x="120.5" y="34.7">Layout Note: Place CAPS near SOC PIN AK22, AJ20, AJ22</text>
<text x="198.4" y="32.9">Layout Note: Place CAPS near SOC PIN</text>
<text x="11.1" y="47.7">Layout Note: Place CAPS near SOC PIN AE18, AE20, AE22, AG22</text>
<text x="9.3" y="69.9">Layout Note: Place CAPS near SOC PIN AK20, AM37, AM20. 1*1uF for AM28</text>
<text x="207.7" y="77.3">Layout Note: Place CAPS near SOC PIN AC41, AA42, Y44, V46, V44</text>
<text x="9.3" y="92.2">Layout Note: Place CAPS near SOC PIN AA18, AA20</text>
<text x="252.2" y="94">Layout Note: Place CAPS near SOC PIN</text>
<text x="217" y="103.3">Layout Note: Place CAPS near SOC PIN AJ25, AK25</text>
<text x="18.5" y="112.6">Layout Note: Place CAPS near SOC PIN</text>
<text x="18.5" y="114.2">AA46, AC46, AE46, AE44, AC44, AE42</text>
<text x="96.4" y="118.2">CAP near AG25</text>
<text x="202.1" y="116.3">Layout Note: Place CAPS near SOC PIN</text>
<text x="27.8" y="131.1">Layout Note: Place CAPS near SOC PIN</text>
</g>
<g font-size="1.7" fill="#004080">
<text x="125.2" y="49">VDD2_1P24_AUD_ISH_PLL_AJ20</text>
<text x="125.2" y="50.8">VDD2_1P24_AUD_ISH_PLL_AJ22</text>
<text x="170.6" y="49">VDDQ_AN18</text>
<text x="170.6" y="50.8">VDDQ_AN20</text>
<text x="170.6" y="52.7">VDDQ_AN22</text>
<text x="125.2" y="54.5">VDD2_1P24_USB2</text>
<text x="125.2" y="58.3">VDD2_1P24_MPHY_AE18</text>
<text x="170.6" y="54.5">VDDQ_AN23</text>
<text x="170.6" y="56.4">VDDQ_AN41</text>
<text x="170.6" y="58.3">VDDQ_AN42</text>
<text x="125.2" y="60.1">VDD2_1P24_MPHY_AE20</text>
<text x="125.2" y="62">VDD2_1P24_MPHY_AE22</text>
<text x="125.2" y="63.8">VDD2_1P24_MPHY_AG22</text>
<text x="170.6" y="60.1">VDDQ_AN44</text>
<text x="170.6" y="62">VDDQ_AN46</text>
<text x="170.6" y="63.8">VDDQ_AR17</text>
<text x="170.6" y="65.7">VDDQ_AR47</text>
<text x="125.2" y="67.5">VDD2_1P24_GLM_AM20</text>
<text x="125.2" y="69.4">VDD2_1P24_GLM_AM28</text>
<text x="125.2" y="71.2">VDD2_1P24_GLM_AM37</text>
<text x="170.7" y="67.5">VDDQ_AT13</text>
<text x="170.7" y="69.4">VDDQ_AT17</text>
<text x="170.7" y="71.2">VDDQ_AT47</text>
<text x="125.2" y="74.9">VDD2_1P24_GLM_AK20</text>
<text x="170.6" y="74.9">VDDQ_AV14</text>
<text x="170.6" y="76.8">VDDQ_AV50</text>
<text x="170.7" y="73.1">VDDQ_AT51</text>
<text x="125.2" y="78.7">VDD2_1P24_DSI_CSI_AA18</text>
<text x="125.2" y="80.5">VDD2_1P24_DSI_CSI_AA20</text>
<text x="170.6" y="80.5">RSVD_AM32</text>
<text x="125.2" y="84.2">VDD2_1P24_AUD_ISH_PLL_AK22</text>
<text x="125.2" y="87.9">RSVD_AC20</text>
<text x="164.6" y="89.8">VCC_3P3V_A_AC41</text>
<text x="125.2" y="93.5">VCC_1P8V_A_AA46</text>
<text x="125.2" y="95.3">VCC_1P8V_A_AC46</text>
<text x="164.7" y="91.6">VCC_3P3V_A_AA42</text>
<text x="165.8" y="93.5">VCC_3P3V_A_Y44</text>
<text x="165.8" y="95.3">VCC_3P3V_A_V44</text>
<text x="125.2" y="99.1">VCC_1P8V_A_AE42</text>
<text x="125.2" y="97.2">VCC_1P8V_A_AE44</text>
<text x="125.2" y="100.9">VCC_1P8V_A_AC44</text>
<text x="164.7" y="100.9">VCC_3P3V_A_AK25</text>
<text x="165" y="99.1">VCC_3P3V_A_AJ25</text>
<text x="165.8" y="97.2">VCC_3P3V_A_V46</text>
<text x="125.2" y="102.7">VCC_1P8V_A_AE46</text>
<text x="125.2" y="104.6">VCC_1P8V_A_AG25</text>
<text x="125.2" y="108.3">VCC_1P8V_A_AC42</text>
<text x="168.5" y="108.3">VCCRTC_3P3V</text>
</g>
<g font-size="1.3">
<text x="31.2" y="1.4">5</text>
<text x="89.7" y="1.4">4</text>
<text x="148.3" y="1.4">3</text>
<text x="206.9" y="1.4">2</text>
<text x="265.5" y="1.4">1</text>
<text x=".5" y="28.8">D</text>
<text x="295.3" y="28.8">D</text>
<text x=".5" y="80.3">C</text>
<text x="295.3" y="80.3">C</text>
<text x=".5" y="131.8">B</text>
<text x="295.3" y="131.8">B</text>
<text x=".5" y="183.3">A</text>
<text x="295.3" y="183.3">A</text>
<text x="31.2" y="209.3">5</text>
<text x="89.7" y="209.3">4</text>
<text x="148.3" y="209.3">3</text>
<text x="206.9" y="209.3">2</text>
<text x="265.5" y="209.3">1</text>
</g>
<text font-size="1.3" fill="#00f" x="148.3" y="43.9">APL_SOC</text>
</svg>
